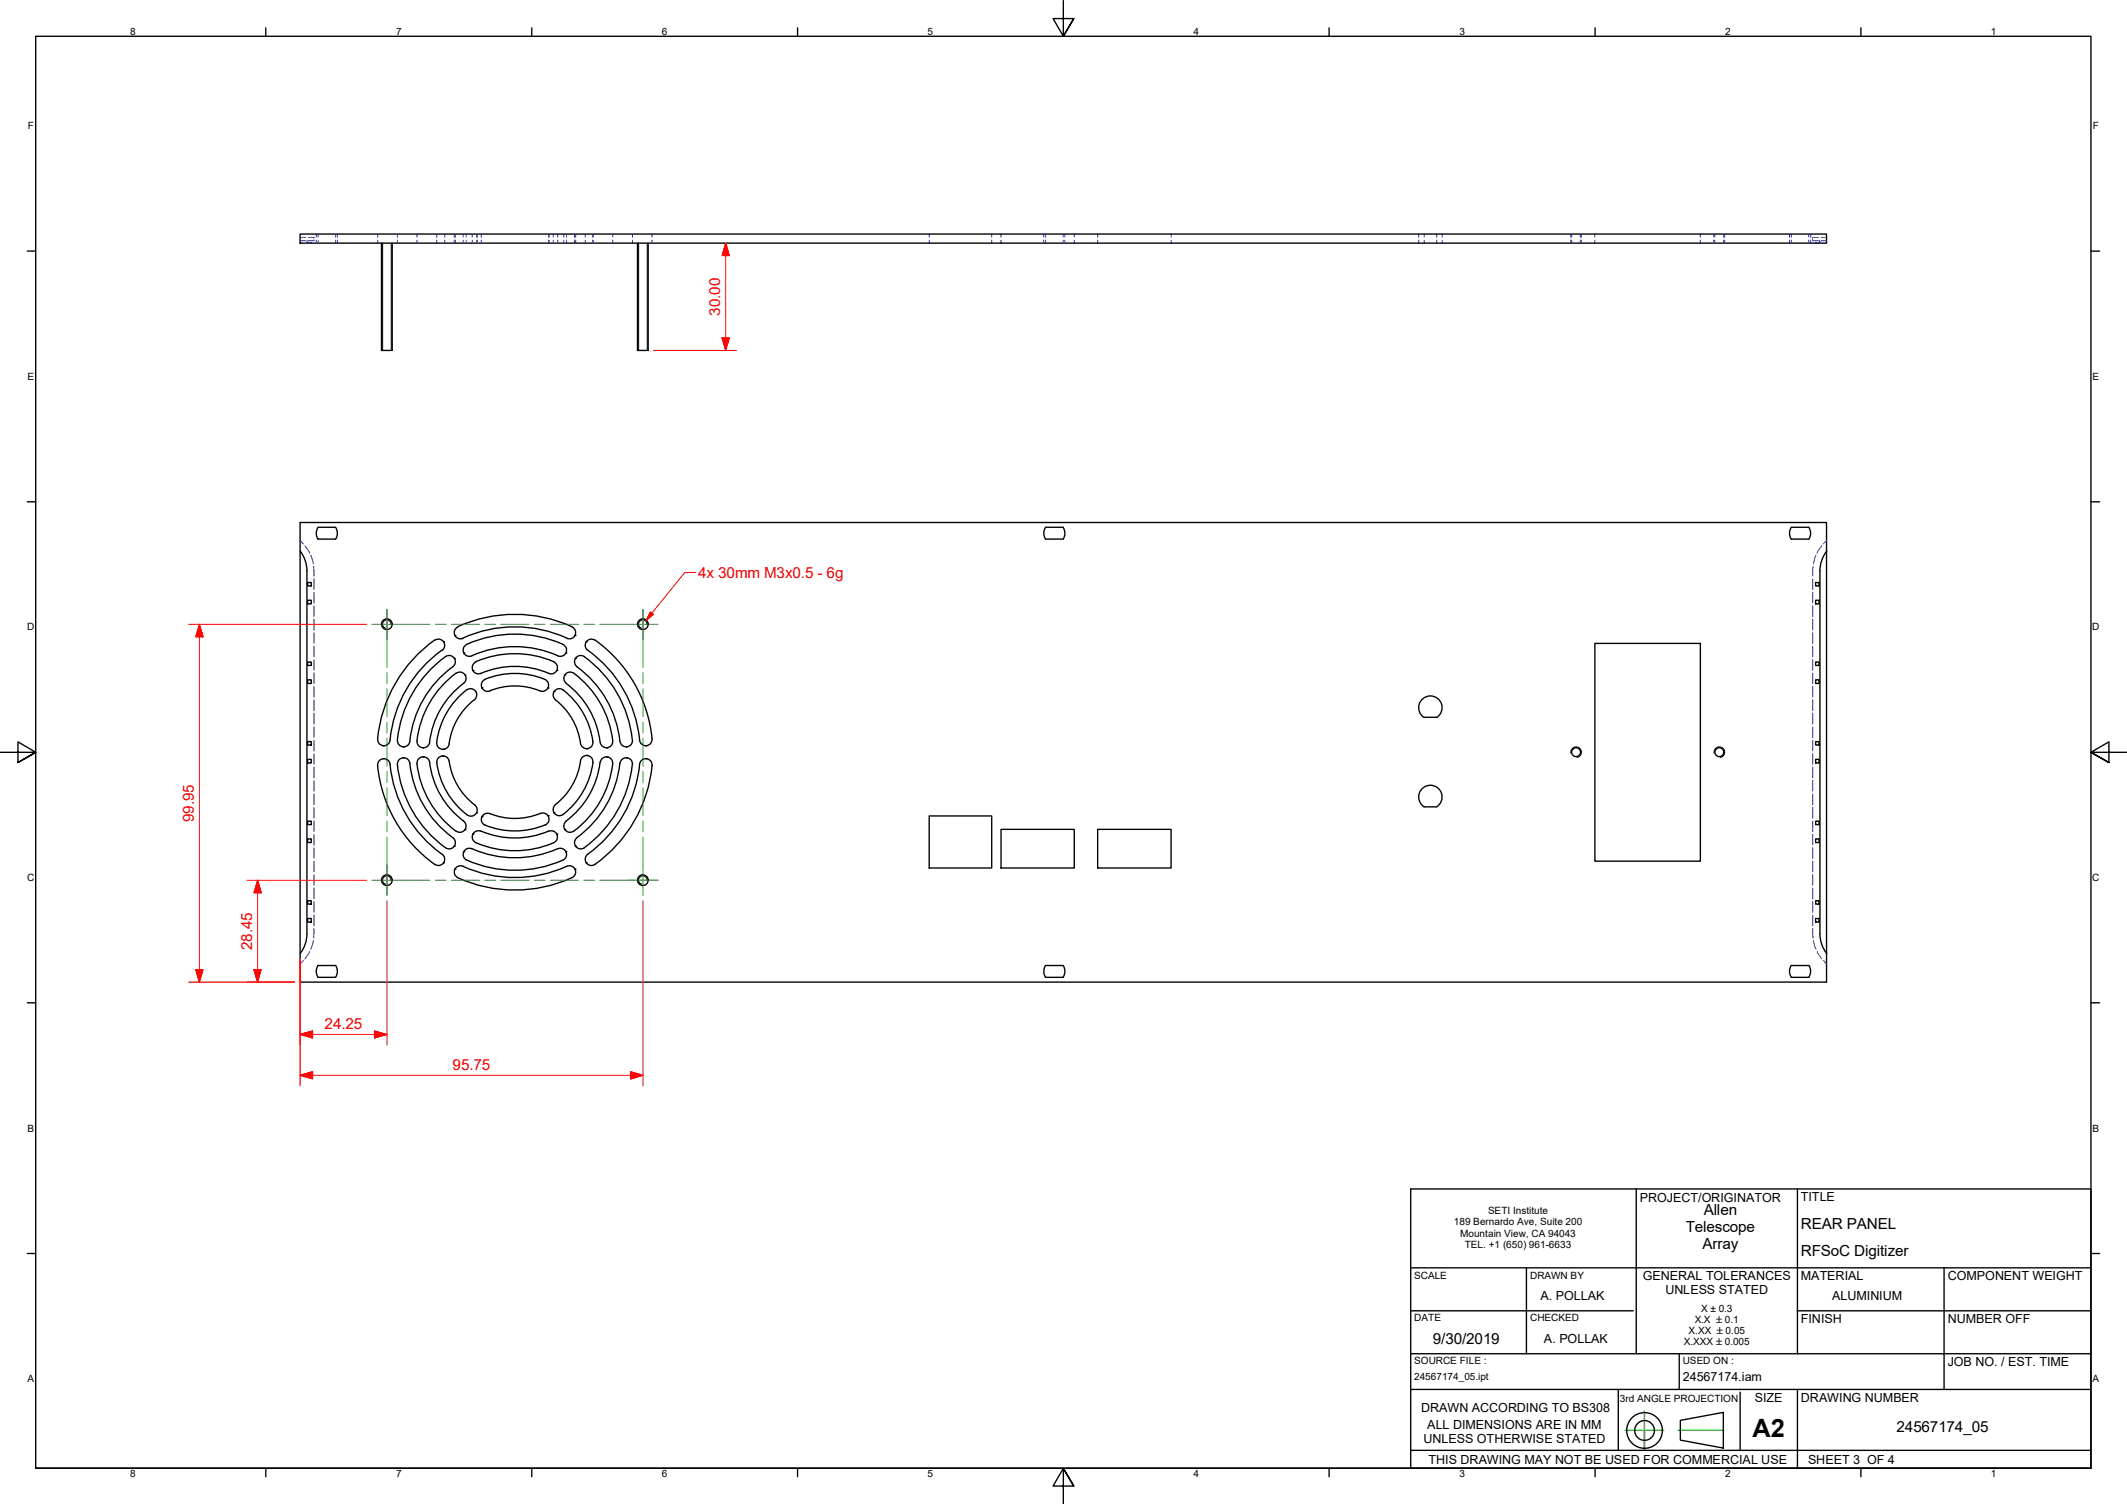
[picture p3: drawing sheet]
<svg xmlns="http://www.w3.org/2000/svg" width="594mm" height="420mm" viewBox="0 0 594 420" stroke-linecap="round" stroke-linejoin="round" font-family="sans-serif">
<!-- layer: Visible Edges(Design Office) -->
<g fill="none" stroke="#000" stroke-width=".38">
<path d="M83.8 65.4h426.4v2.5h-426.4zM106.6 67.9v30h2.9v-30M178.1 67.9v30h2.9v-30M83.8 146h426.4v128.4h-426.4zM83.8 153.9a9 9 0 0 1 1.9 5.6M85.7 159.4v101.5a9 9 0 0 1-1.9 5.5M88.8 147.3h4.9a2.89 2.89 0 0 1 0 3.3h-4.9a2.95 2.95 0 0 1 0-3.3zM292 147.3h4.9a2.89 2.89 0 0 1 0 3.3h-4.9a2.95 2.95 0 0 1 0-3.3zM500.3 147.3h4.9a2.89 2.89 0 0 1 0 3.3h-4.9a2.95 2.95 0 0 1 0-3.3zM508.3 159.4v101.5a9 9 0 0 0 1.9 5.5M510.2 153.9a9 9 0 0 0-1.9 5.6M85.9 167.7h1v1h-1z"/>
<path d="M85.9 162.7h1v1h-1zM121.4 178.8a38.5 38.5 0 0 0-15.9 27.6M121.4 178.9a1.75 1.75 0 0 1 2.5 .4 1.75 1.75 0 0 1-.4 2.4M127.9 175.1a38.5 38.5 0 0 1 31.8 0M127.9 175.1a1.75 1.75 0 0 0-.9 2.4 1.75 1.75 0 0 0 2.3 .8M129.3 178.2a35 35 0 0 1 29 .1M130.4 180a32 32 0 0 1 27.4 .4 1.75 1.75 0 0 1 .1 2.2 1.75 1.75 0 0 1-2.1 .6M159.8 175.1a1.75 1.75 0 0 1 .8 2.4 1.75 1.75 0 0 1-2.3 .8M166.2 178.8a37.6 37.6 0 0 1 15.8 28.3 1.75 1.75 0 0 1-1.8 1.2 1.75 1.75 0 0 1-1.6-1.6M166.2 178.9a1.75 1.75 0 0 0-2.4 .4 1.75 1.75 0 0 0 .4 2.4M445.5 179.7h29.4v60.9h-29.4zM507.1 167.7h1v1h-1z"/>
<path d="M507.1 162.7h1v1h-1zM85.9 189.9h1v1h-1zM85.9 185h1v.9h-1zM123.4 181.6a35.3 35.3 0 0 0-14.5 25.6 1.75 1.75 0 0 1-2.1 1.1 1.75 1.75 0 0 1-1.3-1.9M124.4 183.5a32.1 32.1 0 0 0-13.3 23.9 1.75 1.75 0 0 0 1.8 1.2 1.75 1.75 0 0 0 1.6-1.5M124.4 183.4a1.74 1.74 0 0 1 2.5 .4 1.74 1.74 0 0 1-.5 2.5 29.5 29.5 0 0 0-11.9 20.7M127.3 188.1a27.5 27.5 0 0 0-10.8 18.8M127.4 188.1a1.75 1.75 0 0 1 2.4 .4 1.75 1.75 0 0 1-.3 2.4 24 24 0 0 0-9.5 16.4M130.3 192.7a22 22 0 0 0-8.3 14.6M130.3 192.7a1.75 1.75 0 0 1 2.6 .5M130.4 180a1.75 1.75 0 0 0-.9 2.3 1.75 1.75 0 0 0 2.3 .9M131.8 183.2a29.5 29.5 0 0 1 24 0"/>
<path d="M132.8 193.2h.1M132.9 193.2l.3 .8a2.37 2.37 0 0 1-1.7 2.3 18.5 18.5 0 0 0-6.1 11.5M132.9 184.8a27.5 27.5 0 0 1 21.8 0M132.9 184.9a1.75 1.75 0 0 0-.9 2.3 1.75 1.75 0 0 0 2.3 .9 24.3 24.3 0 0 1 19.4 .1 1.75 1.75 0 0 0 1.9-1.2 1.75 1.75 0 0 0-1-2.1M135.5 189.8a21.1 21.1 0 0 1 17.2 .4 1.74 1.74 0 0 1 .2 2.2 1.74 1.74 0 0 1-2.1 .6 18.5 18.5 0 0 0-14 0M135.5 189.8a1.75 1.75 0 0 0-.9 2.3 1.75 1.75 0 0 0 2.2 .9M157.3 192.7a21.1 21.1 0 0 1 8.2 15.2 1.75 1.75 0 0 1-1.8 1.2 1.75 1.75 0 0 1-1.6-1.5M157.3 192.8a1.75 1.75 0 0 0-2.4 .3 1.75 1.75 0 0 0 .3 2.4 18.6 18.6 0 0 1 6.9 12.1M160.3 188.1a27.5 27.5 0 0 1 10.8 18.8M160.3 188.1a1.77 1.77 0 0 0-2.5 .4 1.77 1.77 0 0 0 .3 2.4 24 24 0 0 1 9.5 16.4M163.2 183.5a33 33 0 0 1 13.4 23.2M163.2 183.4a1.75 1.75 0 0 0-2.4 .4 1.75 1.75 0 0 0 .4 2.5 29.7 29.7 0 0 1 11.9 20.7"/>
<path d="M164.2 181.6a35 35 0 0 1 14.5 25.1M507.1 189.9h1v1h-1zM507.1 185h1v.9h-1zM85.9 212.1h1v1h-1zM85.9 207.2h1v.9h-1zM105.5 213.9a1.74 1.74 0 0 1 1.5-1.9 1.74 1.74 0 0 1 1.9 1.5 35.2 35.2 0 0 0 14.9 25.4 1.75 1.75 0 0 1-.1 2.3 1.75 1.75 0 0 1-2.3 .3 38.4 38.4 0 0 1-15.9-27.6M114.5 213.2a29.8 29.8 0 0 0 12.3 21.1 1.75 1.75 0 0 1-.1 2.3 1.75 1.75 0 0 1-2.3 .2M114.5 213.3a1.75 1.75 0 0 0-1.9-1.6 1.75 1.75 0 0 0-1.6 1.9 32.9 32.9 0 0 0 13.4 23.2M116.5 206.9a1.75 1.75 0 0 0 1.6 2M118.1 211.4a1.75 1.75 0 0 0-1.6 2M118.2 211.4a1.75 1.75 0 0 1 1.8 1.6M120 212.9a24.4 24.4 0 0 0 9.8 16.8 1.75 1.75 0 0 1-.1 2.3 1.75 1.75 0 0 1-2.3 .2 27.2 27.2 0 0 1-10.9-18.8"/>
<path d="M120 207.4a1.75 1.75 0 0 1-1.8 1.5M122 213.1a22 22 0 0 0 8.4 14.5M122 207.4a1.75 1.75 0 0 0 1.5 1.9 1.75 1.75 0 0 0 2-1.5M125.5 212.6a19 19 0 0 0 7.4 12.6 1.75 1.75 0 0 1-.1 2.3 1.75 1.75 0 0 1-2.3 .1M125.5 212.7a1.75 1.75 0 0 0-2-1.5 1.75 1.75 0 0 0-1.5 2M167.6 212.9a24.6 24.6 0 0 1-9.7 16.8 1.75 1.75 0 0 0 .1 2.3 1.75 1.75 0 0 0 2.3 .2 26.7 26.7 0 0 0 10.8-19.5 1.75 1.75 0 0 0-1.9-1.3 1.75 1.75 0 0 0-1.5 1.6M171.1 206.9a1.75 1.75 0 0 1-1.5 2 1.75 1.75 0 0 1-1.9-1.5M173.1 213.2a30 30 0 0 1-12.2 21.1 1.75 1.75 0 0 0 0 2.3 1.75 1.75 0 0 0 2.3 .2M173.2 213.3a1.75 1.75 0 0 1 1.9-1.6 1.75 1.75 0 0 1 1.5 1.9M176.6 213.6a33 33 0 0 1-13.4 23.2M176.6 206.7a1.75 1.75 0 0 1-1.5 1.9 1.75 1.75 0 0 1-1.9-1.5M178.6 213.5a1.75 1.75 0 0 1 1.9-1.5 1.75 1.75 0 0 1 1.6 1.9 37.7 37.7 0 0 1-16.5 27.8 1.75 1.75 0 0 1-2-1 1.75 1.75 0 0 1 .6-2.1 35.1 35.1 0 0 0 14.5-25.1"/>
<path d="M397.8 200.4h3.5M397.8 200.5a3.3 3.3 0 0 1-.8-4.9 3.3 3.3 0 0 1 5 0 3.3 3.3 0 0 1-.7 4.9M507.1 212.1h1v1h-1zM507.1 207.2h1v.9h-1zM85.9 234.4h1v1h-1zM85.9 229.4h1v1h-1zM131.8 237.1a29.5 29.5 0 0 0 24 0M134.3 232.2a24 24 0 0 0 19 0M136.8 227.3a1.75 1.75 0 0 0-2.2 1 1.75 1.75 0 0 0 .9 2.2M150.9 227.2a18.5 18.5 0 0 1-14.1 .1M150.9 227.3a1.75 1.75 0 0 1 2.3 .9 1.75 1.75 0 0 1-.9 2.3M152.3 230.4a22 22 0 0 1-16.8 .1"/>
<path d="M153.3 232.2a1.75 1.75 0 0 1 2.3 .9 1.75 1.75 0 0 1-1 2.3 26.6 26.6 0 0 1-22.2-.4 1.75 1.75 0 0 1-.2-2.2 1.75 1.75 0 0 1 2.1-.6M155.8 237.1a1.75 1.75 0 0 1 2.3 .9 1.75 1.75 0 0 1-.9 2.3 32.5 32.5 0 0 1-27.4-.4 1.75 1.75 0 0 1-.1-2.2 1.75 1.75 0 0 1 2.1-.6M157.3 227.5a1.75 1.75 0 0 1-2.4-.3 1.75 1.75 0 0 1 .2-2.4 18.9 18.9 0 0 0 7.2-12.7 1.75 1.75 0 0 1 2-1 1.75 1.75 0 0 1 1.3 1.9 21.9 21.9 0 0 1-8.3 14.5M259.5 227.9h17.5v14.6h-17.5zM279.6 231.7h20.4v10.8h-20.4zM306.6 231.7h20.5v10.8h-20.5zM401.3 225.4h-3.5a3.3 3.3 0 0 1-.8-4.9 3.3 3.3 0 0 1 5 0 3.3 3.3 0 0 1-.7 4.9M507.1 234.4h1v1h-1zM507.1 229.4h1v1h-1zM85.9 256.6h1v1h-1zM85.9 251.6h1v1h-1zM127.9 245.2a38.5 38.5 0 0 0 31.8 0"/>
<path d="M127.9 245.2a1.74 1.74 0 0 1-.9-2.3 1.74 1.74 0 0 1 2.3-.9 35.4 35.4 0 0 0 29.4-.1 1.75 1.75 0 0 1 2 1.2 1.75 1.75 0 0 1-.9 2.1M507.1 256.6h1v1h-1zM507.1 251.6h1v1h-1zM88.8 269.7a2.95 2.95 0 0 0 0 3.3h4.9a3 3 0 0 0 0-3.3M88.8 269.7h4.9M292 269.7a2.95 2.95 0 0 0 0 3.3h4.9a3 3 0 0 0 0-3.3M292 269.7h4.9M500.3 269.7a2.95 2.95 0 0 0 0 3.3h4.9a3 3 0 0 0 0-3.3M500.3 269.7h4.9"/>
<circle cx="108" cy="174.4" r="1.49"/>
<circle cx="179.5" cy="174.4" r="1.49"/>
<circle cx="440.2" cy="210.1" r="1.24"/>
<circle cx="480.2" cy="210.1" r="1.24"/>
<circle cx="108" cy="245.9" r="1.49"/>
<circle cx="179.5" cy="245.9" r="1.49"/>
</g>
<g fill="#000">
<circle cx="123.9" cy="179.3" r=".19"/>
<circle cx="127.1" cy="177.5" r=".19"/>
<circle cx="160.6" cy="177.5" r=".19"/>
<circle cx="163.7" cy="179.3" r=".19"/>
<circle cx="126.9" cy="183.9" r=".19"/>
<circle cx="129.5" cy="182.4" r=".19"/>
<circle cx="129.9" cy="188.6" r=".19"/>
<circle cx="132.1" cy="187.3" r=".19"/>
<circle cx="134.6" cy="192.2" r=".19"/>
<circle cx="153" cy="192.2" r=".19"/>
<circle cx="154.7" cy="193.2" r=".19"/>
<circle cx="155.5" cy="187.3" r=".19"/>
<circle cx="157.7" cy="188.6" r=".19"/>
<circle cx="158.1" cy="182.4" r=".19"/>
<circle cx="160.7" cy="183.9" r=".19"/>
<circle cx="107.1" cy="211.9" r=".19"/>
<circle cx="107.1" cy="208.3" r=".19"/>
<circle cx="112.6" cy="208.6" r=".19"/>
<circle cx="112.6" cy="211.7" r=".19"/>
<circle cx="118.2" cy="211.4" r=".19"/>
<circle cx="118.2" cy="208.9" r=".19"/>
<circle cx="123.6" cy="211.2" r=".19"/>
<circle cx="123.8" cy="209.3" r=".19"/>
<circle cx="163.9" cy="211.1" r=".19"/>
<circle cx="164" cy="209.1" r=".19"/>
<circle cx="169.5" cy="211.4" r=".19"/>
<circle cx="169.5" cy="208.9" r=".19"/>
<circle cx="174.9" cy="208.6" r=".19"/>
<circle cx="174.9" cy="211.7" r=".19"/>
<circle cx="180.5" cy="211.9" r=".19"/>
<circle cx="180.5" cy="208.3" r=".19"/>
<circle cx="126.9" cy="236.4" r=".19"/>
<circle cx="129.5" cy="237.9" r=".19"/>
<circle cx="129.9" cy="231.8" r=".19"/>
<circle cx="132.1" cy="233" r=".19"/>
<circle cx="133.1" cy="227.1" r=".19"/>
<circle cx="134.6" cy="228.1" r=".19"/>
<circle cx="153.1" cy="227.9" r=".19"/>
<circle cx="154.7" cy="227.1" r=".19"/>
<circle cx="155.5" cy="233" r=".19"/>
<circle cx="157.7" cy="231.8" r=".19"/>
<circle cx="158.1" cy="237.9" r=".19"/>
<circle cx="160.7" cy="236.4" r=".19"/>
<circle cx="123.9" cy="241" r=".19"/>
<circle cx="127.1" cy="242.8" r=".19"/>
<circle cx="160.6" cy="242.8" r=".19"/>
<circle cx="163.7" cy="241" r=".19"/>
</g>
<!-- layer: Threads(Design Office) -->
<path d="M106.9 67.9v30M109.3 67.9v30M178.4 67.9v30M180.8 67.9v30M109.2 174.6a1.17 1.17 0 0 0-1-1.4 1.17 1.17 0 0 0-1.3 1 1.17 1.17 0 0 0 .9 1.3M180.7 174.6a1.17 1.17 0 0 0-.9-1.4 1.17 1.17 0 0 0-1.4 1 1.17 1.17 0 0 0 .9 1.3M438.7 210.4a1.49 1.49 0 0 1 1.3-1.7 1.49 1.49 0 0 1 1.7 1.2 1.49 1.49 0 0 1-1.2 1.7M478.7 210.4a1.49 1.49 0 0 1 1.3-1.7 1.49 1.49 0 0 1 1.7 1.2 1.49 1.49 0 0 1-1.2 1.7M109.2 246.1a1.17 1.17 0 0 0-1-1.4 1.17 1.17 0 0 0-1.3 1 1.17 1.17 0 0 0 .9 1.3M180.7 246.1a1.17 1.17 0 0 0-.9-1.4 1.17 1.17 0 0 0-1.4 1 1.17 1.17 0 0 0 .9 1.3" fill="none" stroke="#000" stroke-width=".28"/>
<!-- layer: Hidden Edges(Design Office) -->
<g fill="none" stroke="#00f" stroke-width=".28">
<path d="M83.8 66.3h1.5M83.8 67.2h1.5M85.7 67.7v.2M85.9 67.2l-.2 .3M86.2 66.3h1.5v.3M86.2 67.7h-.3v.2M86.6 67.7h.3v.2M87.7 66.9v.3h-1.5M88.3 65.4v.9M88.3 67.1v.8M88.8 65.4v.9M88.8 67.1v.8"/>
<path d="M93.7 65.4v.9M93.7 67.1v.8M94.2 65.4v.9M94.2 67.1v.8M105.5 65.4v.9M105.5 67.1v.8M111 65.4v.9M111 67.1v.8M116.5 65.4v.9M116.5 67.1v.8M122 65.4v.9M122 67.1v.8"/>
<path d="M124.2 65.4v.9M124.2 67.1v.8M126.9 65.4v.9M126.9 67.1v.8M127.2 65.4v.9M127.2 67.1v.8M129.3 65.4v.9M129.3 67.1v.8M130.2 65.4v.9M130.2 67.1v.8M131.9 65.4v.9M131.9 67.1v.8"/>
<path d="M133.2 65.4v.9M133.2 67.1v.8M133.3 65.4v.9M133.3 67.1v.8M134.4 65.4v.9M134.4 67.1v.8M153.2 65.4v.9M153.2 67.1v.8M153.4 65.4v.9M153.4 67.1v.8M154.5 65.4v.9M154.5 67.1v.8"/>
<path d="M155.8 65.4v.9M155.8 67.1v.8M157.5 65.4v.9M157.5 67.1v.8M158.2 65.4v.9M158.2 67.1v.8M160.5 65.4v.9M160.5 67.1v.8M160.8 65.4v.9M160.8 67.1v.8M163.4 65.4v.9M163.4 67.1v.8"/>
<path d="M165.6 65.4v.9M165.6 67.1v.8M171.1 65.4v.9M171.1 67.1v.8M176.7 65.4v.9M176.7 67.1v.8M182.1 65.4v.9M182.1 67.1v.8M259.5 65.4v.9M259.5 67.1v.8M277 65.4v.9M277 67.1v.8"/>
<path d="M279.6 65.4v.9M279.6 67.1v.8M291.5 65.4v.9M291.5 67.1v.8M292 65.4v.9M292 67.1v.8M296.9 65.4v.9M296.9 67.1v.8M297.4 65.4v.9M297.4 67.1v.8M300 65.4v.9M300 67.1v.8"/>
<path d="M306.6 65.4v.9M306.6 67.1v.8M327.1 65.4v.9M327.1 67.1v.8M396.2 65.4v.9M396.2 67.1v.8M397.8 65.4v.9M397.8 67.1v.8M401.3 65.4v.9M401.3 67.1v.8M402.8 65.4v.9M402.8 67.1v.8"/>
<path d="M438.7 65.4v.9M438.7 67.1v.8M439 65.4v.9M439 67.1v.8M441.4 65.4v.9M441.4 67.1v.8M441.7 65.4v.9M441.7 67.1v.8M445.5 65.4v.9M445.5 67.1v.8M474.9 65.4v.9M474.9 67.1v.8"/>
<path d="M478.7 65.4v.9M478.7 67.1v.8M479 65.4v.9M479 67.1v.8M481.4 65.4v.9M481.4 67.1v.8M481.7 65.4v.9M481.7 67.1v.8M499.8 65.4v.9M499.8 67.1v.8M500.3 65.4v.9M500.3 67.1v.8"/>
<path d="M505.2 65.4v.9M505.2 67.1v.8M505.7 65.4v.9M505.7 67.1v.8M506.3 66.9v.3h1.6M507.4 67.7h-.3v.2M507.7 67.7h.4v.2M507.9 66.3h-1.6v.3M508.1 67.2l.2 .3M508.3 67.7v.2M508.6 66.3h1.6M508.6 67.2h1.6"/>
<path d="M83.8 151l.9 .9M85.2 152.4l1.3 2.1M86.8 155.1l.8 2.5M87.6 158.2l.1 2.8M506.4 158.2l-.1 2.8M507.2 155.1l-.7 2.5M508.8 152.4l-1.3 2.1M510.2 151l-.9 .9M87.7 161.7v3M87.7 165.5v2.9M87.7 169.2v3.1M87.7 173v3"/>
<path d="M87.7 176.8v2.9M506.3 161.7v3M506.3 165.5v2.9M506.3 169.2v3.1M506.3 173v3M506.3 176.8v2.9M87.7 180.5v3M87.7 184.3v2.9M87.7 188v3M87.7 191.7v3M87.7 195.5v3M87.7 199.2v3.1"/>
<path d="M506.3 180.5v3M506.3 184.3v2.9M506.3 188v3M506.3 191.7v3M506.3 195.5v3M506.3 199.2v3.1M87.7 203.1v2.9M87.7 206.8v3M87.7 210.5v3M87.7 214.3v3M87.7 218v3M506.3 203.1v2.9"/>
<path d="M506.3 206.8v3M506.3 210.5v3M506.3 214.3v3M506.3 218v3M87.7 221.8v3M87.7 225.5v3.1M87.7 229.3v3M87.7 233.1v3M87.7 236.8v3M506.3 221.8v3M506.3 225.5v3.1M506.3 229.3v3"/>
<path d="M506.3 233.1v3M506.3 236.8v3M87.7 240.6v3M87.7 244.3v3M87.7 248.1v3M87.7 251.8v3.1M87.7 255.6v3M87.7 259.4l-.1 2.7M506.3 259.4l.1 2.7M506.3 240.6v3M506.3 244.3v3M506.3 248.1v3"/>
<path d="M506.3 251.8v3.1M506.3 255.6v3M84.7 268.3l-.9 1M86.5 265.8l-1.3 2.1M87.6 262.7l-.8 2.5M506.5 262.7l.7 2.5M507.5 265.8l1.3 2.1M509.3 268.3l.9 1"/>
</g>
<!-- layer: Sketch Geometry(Design Office) -->
<g fill="none" stroke="#000" stroke-width=".38">
<path d="M74.2 7.8v2.3M148.5 7.8v2.3M222.8 7.8v2.3M297 .2v9.9l-2.9-4.9h5.8l-2.9 4.9 2.9-4.9M371.2 7.8v2.3M445.5 7.8v2.3M519.7 7.8v2.3M7.6 70.1h2.4M584 70.1h2.4M7.6 140.2h2.4M584 140.2h2.4M0 210.2h10l-5-3v5.8l5-2.8-5 2.8"/>
<path d="M594 210.2h-10l5-3v5.8l-5-2.8 5 2.8M7.6 280.1h2.4M584 280.1h2.4M394 332.1h190v78.1h-190zM457 332.1v46.1M502 332.1v46.1M7.6 350.2h2.4M394 354.2h190M426.3 354.2v24M543 354.2v24h41M584 350.2h2.4M394 366.2h62.2"/>
<path d="M394 378.2h108M469 378.2v10M502 366.2h82M502 378.2h41v10M394 388.2h190M452 388.2v17M459.3 399.6v5.3M469.3 396.8l12-2.2v9.9l-12-2.2zM486 388.9v16.3M502 388.2v22M10 410.2v-400.1h574v400.1h-574h574M74.2 410.2v2.3"/>
<path d="M148.5 410.2v2.3M222.8 410.2v2.3M299.9 415.1l-2.9-4.9 2.9 4.9h-5.8l2.9-4.9v10M371.2 410.2v2.3M394 405.2h190M445.5 410.2v2.3M519.7 410.2v2.3"/>
<circle cx="459.3" cy="399.6" r="5"/>
<circle cx="459.3" cy="399.6" r="2.76"/>
</g>
<path d="M453.8 399.6h10.9M459.3 394.2v10.7M468.7 399.6h12.8" fill="none" stroke="#0f0" stroke-width=".38"/>
<!-- layer: Center Mark(Design Office) -->
<path d="M108.1 170.2v8.4M179.6 170.2v8.4M108.1 241.7v8.4M175.4 245.9h8.4" fill="none" stroke="#00b000" stroke-width=".28"/>
<!-- layer: Centerline(Design Office) -->
<g fill="none" stroke="#00b000" stroke-width=".28">
<path d="M103.9 174.4h16.2M108.1 170.2v16.2M121.6 174.4h3M126.1 174.4h7.8M135.4 174.4h3M139.9 174.4h7.8M149.2 174.4h3M153.7 174.4h7.8M163.1 174.4h3M167.5 174.4h16.3M179.6 170.2v16.2M108.1 187.9v3"/>
<path d="M108.1 192.4v7.9M179.6 187.9v3M179.6 192.4v7.9M108.1 201.7v3.1M108.1 206.2v7.8M108.1 215.6v2.9M179.6 201.7v3.1M179.6 206.2v7.8M179.6 215.6v2.9M108.1 220.1v7.8M108.1 229.4v3M108.1 233.9v16.2"/>
<path d="M179.6 220.1v7.8M179.6 229.4v3M179.6 233.9v16.2M103.9 245.9h16.2M121.6 245.9h3M126.1 245.9h7.8M135.4 245.9h3M139.9 245.9h7.8M149.2 245.9h3M153.7 245.9h7.8M163.1 245.9h3M167.5 245.9h16.3"/>
</g>
<!-- layer: Dimensions(Design Office) -->
<g fill="none" stroke="#f00" stroke-width=".28">
<path d="M202.7 67.9l1 3.5h-2zM202.7 67.9v30M182.6 97.9h23.1M201.7 94.4h2l-1 3.5zM52.7 174.4h49.7M55.7 174.4l1 3.5h-2zM55.7 174.4v100M69 245.9h33.4M71.9 245.9l1.1 3.5h-2.1zM71.9 245.9v28.5M108.1 251.6v40.4M179.6 251.6v51.8"/>
<path d="M52.7 274.4h29.6M54.7 270.9h2l-1 3.5zM70.9 270.9h2.1l-1.1 3.5zM83.8 267.9v35.5M83.8 289l3.5-1v2zM83.8 289h24.3M104.6 288l3.5 1-3.5 1zM176.1 299.4l3.5 1-3.5 1zM83.8 300.4l3.5-1v2zM83.8 300.4h95.8"/>
</g>
<g fill="#f00" stroke="#f00" stroke-width=".28">
<path d="M83.8 289l3.5-1z"/>
<path d="M83.8 289l3.5-1v2z"/>
<path d="M104.6 290l3.5-1z"/>
<path d="M104.6 288l3.5 1-3.5 1z"/>
<path d="M83.8 300.4l3.5-1z"/>
<path d="M83.8 300.4l3.5-1v2z"/>
<path d="M176.1 301.4l3.5-1z"/>
<path d="M176.1 299.4l3.5 1-3.5 1z"/>
<path d="M70.9 270.9l1 3.5z"/>
<path d="M70.9 270.9h2.1l-1.1 3.5z"/>
<path d="M71.9 245.9l1.1 3.5z"/>
<path d="M71.9 245.9l1.1 3.5h-2.1z"/>
<path d="M54.7 270.9l1 3.5z"/>
<path d="M54.7 270.9h2l-1 3.5z"/>
<path d="M55.7 174.4l1 3.5z"/>
<path d="M55.7 174.4l1 3.5h-2z"/>
<path d="M201.7 94.4l1 3.5z"/>
<path d="M201.7 94.4h2l-1 3.5z"/>
<path d="M202.7 67.9l1 3.5z"/>
<path d="M202.7 67.9l1 3.5h-2z"/>
</g>
<!-- layer: Symbols(Design Office) -->
<path d="M194.3 159.9h-3l-10.8 13.4M181.7 171l.8 .6-2 1.7z" fill="none" stroke="#f00" stroke-width=".28"/>
<g fill="#f00" stroke="#f00" stroke-width=".28">
<path d="M181.7 171l-1.2 2.3z"/>
<path d="M181.7 171l.8 .6-2 1.7z"/>
</g>
<text font-size="7" fill="#020000" x="489.5" y="401.4">A2</text>
<g font-size="4.3" fill="#f00">
<text x="201.2" y="88.2" transform="rotate(-90 201.2 88.2)">30.00</text>
<text x="195" y="161.5">4x 30mm M3x0.5 - 6g</text>
<text x="54.2" y="229.6" transform="rotate(-90 54.2 229.6)">99.95</text>
<text x="70.4" y="265.3" transform="rotate(-90 70.4 265.3)">28.45</text>
<text x="90.7" y="287.4">24.25</text>
<text x="126.4" y="298.8">95.75</text>
</g>
<g font-size="4.3">
<text x="475.9" y="339.5">Allen</text>
<text x="470.9" y="344.2">Telescope</text>
<text x="503" y="343.2">REAR PANEL</text>
<text x="475.5" y="348.9">Array</text>
<text x="503" y="351">RFSoC Digitizer</text>
<text x="400.2" y="375.4">9/30/2019</text>
<text x="529.7" y="400">24567174_05</text>
</g>
<g font-size="3.5">
<text x="458" y="335.7">PROJECT/ORIGINATOR</text>
<text x="503" y="335.6">TITLE</text>
<text x="458.9" y="357.7">GENERAL TOLERANCES</text>
<text x="503" y="357.7">MATERIAL</text>
<text x="544" y="357.7">COMPONENT WEIGHT</text>
<text x="430.3" y="363.1">A. POLLAK</text>
<text x="465.1" y="361.6">UNLESS STATED</text>
<text x="511.7" y="363.1">ALUMINIUM</text>
<text x="503" y="369.7">FINISH</text>
<text x="431.2" y="375.1">A. POLLAK</text>
<text x="396.9" y="394.4">DRAWN ACCORDING TO BS308</text>
<text x="490.1" y="391.7">SIZE</text>
<text x="503" y="391.7">DRAWING NUMBER</text>
<text x="398.7" y="399.1">ALL DIMENSIONS ARE IN MM</text>
<text x="397.6" y="403">UNLESS OTHERWISE STATED</text>
<text x="399" y="408.9">THIS DRAWING MAY NOT BE USED FOR COMMERCIAL USE</text>
</g>
<g font-size="3.5" fill="#020000">
<text x="544" y="369.7">NUMBER OFF</text>
<text x="544" y="381.7">JOB NO. / EST. TIME</text>
<text x="470" y="385.7">24567174.iam</text>
<text x="505" y="408.9">SHEET 3 OF 4</text>
</g>
<g font-size="2.8">
<text x="36.3" y="9.8">8</text>
<text x="110.6" y="9.8">7</text>
<text x="184.8" y="9.8">6</text>
<text x="259.1" y="9.8">5</text>
<text x="333.4" y="9.8">4</text>
<text x="407.6" y="9.8">3</text>
<text x="481.8" y="9.8">2</text>
<text x="556.1" y="9.8">1</text>
<text x="7.7" y="36.2">F</text>
<text x="584.5" y="36.2">F</text>
<text x="7.7" y="106.2">E</text>
<text x="584.5" y="106.2">E</text>
<text x="7.6" y="176.1">D</text>
<text x="584.4" y="176.1">D</text>
<text x="7.6" y="246.2">C</text>
<text x="584.4" y="246.2">C</text>
<text x="7.7" y="316.1">B</text>
<text x="584.5" y="316.1">B</text>
<text x="415.6" y="339.1">SETI Institute</text>
<text x="406.1" y="342.3">189 Bernardo Ave, Suite 200</text>
<text x="407.9" y="345.5">Mountain View, CA 94043</text>
<text x="409.1" y="348.6">TEL. +1 (650) 961-6633</text>
<text x="395" y="357.2">SCALE</text>
<text x="427.4" y="357.2">DRAWN BY</text>
<text x="395" y="369.2">DATE</text>
<text x="427.4" y="369.2">CHECKED</text>
<text x="473.3" y="369.7">X.X ±0.1</text>
<text x="475.1" y="366.6">X ± 0.3</text>
<text x="470.3" y="375.6">X.XXX ±0.005</text>
<text x="471.6" y="372.7">X.XX ±0.05</text>
<text x="7.7" y="386.2">A</text>
<text x="584.5" y="386.2">A</text>
<text x="36.3" y="412.5">8</text>
<text x="110.6" y="412.5">7</text>
<text x="184.8" y="412.5">6</text>
<text x="259.1" y="412.5">5</text>
<text x="333.4" y="412.5">4</text>
<text x="407.6" y="412.5">3</text>
<text x="481.8" y="412.5">2</text>
<text x="556.1" y="412.5">1</text>
</g>
<g font-size="2.8" fill="#020000">
<text x="395" y="381.2">SOURCE FILE :</text>
<text x="470" y="381.2">USED ON :</text>
<text x="395" y="385.6">24567174_05.ipt</text>
<text x="452.4" y="391.6">3rd ANGLE PROJECTION</text>
</g>
</svg>
